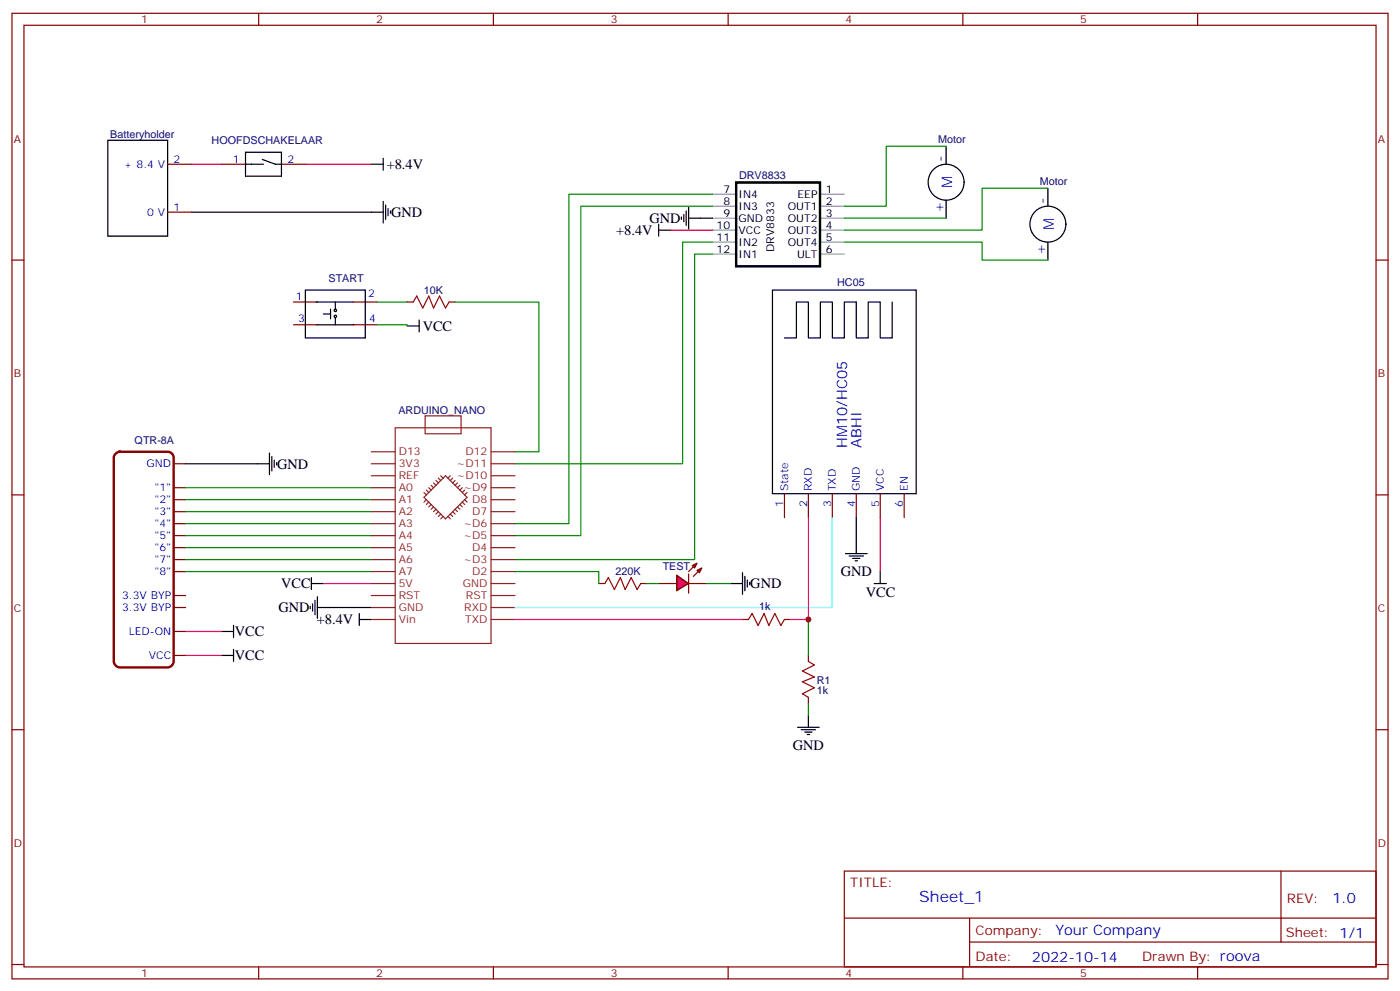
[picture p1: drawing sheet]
<svg xmlns="http://www.w3.org/2000/svg" width="412mm" height="292mm" viewBox="0 0 412 292" stroke-linecap="round" stroke-linejoin="round" font-family="sans-serif">
<g fill="none" stroke="#870000" stroke-width=".35">
<path d="M3.5 3.9h405.4v284.4h-405.4zM7.1 7.4h398.2v277.3h-398.2zM76.2 3.9v3.5M145.3 3.9v3.5M214.5 3.9v3.5M283.6 3.9v3.5M352.8 3.9v3.5M49.4 48.4h7M65.3 48.4h7M82.9 48.4h7.1M3.5 76.6h3.6M49.4 62.5h7"/>
<path d="M405.3 76.6h3.6M86.4 88.9h7.1M86.4 95.6h7.1M104.1 88.9h7M104.1 95.6h7M119.9 88.9h1.8M132.3 88.9h1.8M51.2 136.6h3.5M3.5 145.7h3.6M51.2 143.6h3.5M51.2 147.1h3.5M51.2 150.7h3.5"/>
<path d="M51.2 154.2h3.5M51.2 157.7h3.5M231.1 145.4v7M238.1 145.4v7M245.2 145.4v7M252.2 145.4v7M259.3 145.4v7M266.3 145.4v7M405.3 145.7h3.6M51.2 161.3h3.5M51.2 164.8h3.5M51.2 168.3h3.5"/>
<path d="M51.2 175.4h3.5M51.2 178.9h3.5M51.2 193h3.5M51.2 185.9h3.5M3.5 214.9h3.6M405.3 214.9h3.6M248.7 256.5h156.6v28.2h-156.6zM377.3 256.5v20.9M248.7 270.4h156.5M285.6 277.4h119.6M285.6 270.4v14.1M3.5 284h3.6"/>
<path d="M76.2 284.7v3.6M145.3 284.7v3.6M214.5 284.7v3.6M283.6 284.7v3.6M352.8 284.7v3.6M405.3 284h3.6"/>
</g>
<path d="M209.9 57.2h7.1M241.7 57.2h7M209.9 74.8h7.1M209.9 71.3h7.1M209.9 67.8h7.1M209.9 64.2h7.1M209.9 60.7h7.1M241.7 74.8h7M241.7 71.3h7M241.7 67.8h7M241.7 64.2h7M241.7 60.7h7" fill="none" stroke="#999" stroke-width=".35"/>
<path d="M216.9 53.7h24.6v24.7h-24.6z" fill="none" stroke="#000" stroke-width=".71"/>
<path d="M34.1 133.5l1.2-.5h14.1a1.76 1.76 0 0 1 1.8 1.8v60a1.89 1.89 0 0 1-1.8 1.7h-14.1a1.89 1.89 0 0 1-1.8-1.7v-60z" fill="none" stroke="#870000" stroke-width=".71"/>
<g fill="none" stroke="#000" stroke-width=".35">
<path d="M31.7 41.3h17.7v28.2h-17.7zM72.3 48.4h5.3M72.3 44.8h10.6v7.1h-10.6zM77.3 47l3.8 1.4h1.8M109.4 48.4h3.5M112.9 46.6v3.5M112.9 59.3v6.4M278.7 43.1v5.3M278.7 58.9v5.3M308.7 55.4v5.3M56.4 62.5h56.5M113.6 60.4v4.2"/>
<path d="M114.3 61.4v2.1M115 62.1v.7M194 67.8h3.6M194 66v3.5M200.7 63.9v.7M201.4 63.2v2.1M202.1 62.1v4.3M202.8 64.2h7.1M202.8 61.1v6.3M308.7 71.3v5.3M90 85.4h17.6v14.1h-17.6zM93.1 88.9h11"/>
<path d="M93.3 95.6h10.9M95.2 92.5h2.2M97.4 91.1v2.8M98.8 88.9v2.2M98.8 93.5v2.1M119.9 96h3.6M123.5 94.2v3.6M227.5 85.4h42.4v60h-42.4zM262.8 88.9v10.6h-3.5v-10.6h-3.5v10.6h-3.6v-10.6h-3.5v10.6h-3.5v-10.6h-3.5v10.6h-3.6v-10.6h-3.5v10.6h-3.5M54.7 136.6h24.7M79.4 133.4v6.3M80.1 134.4v4.3"/>
<path d="M80.8 135.5v2.1M81.5 136.2v.7M252.2 152.4v10.6M91.4 178.5v.7M91.7 171.8h3.5M91.7 170.1v3.5M92.1 177.8v2.2M92.8 176.8v4.2M93.5 178.9h15.9M93.5 175.7v6.4M249.1 163h6.3M250.1 163.7h4.3"/>
<path d="M251.2 164.4h2.1M251.9 165.1h.7M257.5 171.8h3.6M259.3 168.3v3.5M65.3 193h3.5M65.3 185.9h3.5M68.8 184.2v3.5M68.8 191.2v3.6M105.8 182.4h3.6M105.8 180.7v3.5"/>
<circle cx="278.7" cy="53.7" r="5.3"/>
<circle cx="308.7" cy="66" r="5.3"/>
<circle cx="98.8" cy="93.2" r=".35"/>
<circle cx="98.8" cy="91.4" r=".35"/>
</g>
<g fill="none" stroke="#008700" stroke-width=".35">
<path d="M209.9 57.2h-42.3v97h-15.9M278.7 43.1h-17.6v17.6h-12.4M308.7 55.4h-19.4v12.4h-40.6M209.9 60.7h-38.8v97h-19.4M209.9 71.3h-8.8v65.3h-49.4M209.9 74.8h-5.3v90h-52.9M248.7 64.2h30M248.7 71.3h40.6v5.3h19.4M111.1 95.6h8.8v.4M111.1 88.9h8.8M134.1 88.9h24.6v44.1h-7M54.7 143.6h54.7"/>
<path d="M54.7 147.1h54.7M54.7 150.7h54.7M54.7 154.2h54.7M54.7 157.7h54.7M54.7 161.3h54.7M54.7 164.8h54.7M54.7 168.3h54.7"/>
</g>
<path d="M56.4 48.4h8.9M90 48.4h19.4M197.6 67.8h12.3M259.3 152.4v15.9M95.2 171.8h14.2M54.7 193h10.6M54.7 185.9h10.6" fill="none" stroke="#f00" stroke-width=".35"/>
<g fill="none" stroke="#8c2424" stroke-width=".35">
<path d="M109.4 136.6h7M109.4 133h7M116.4 126h28.2v63.5h-28.2zM125.2 122.4h10.6v5.3h-10.6zM144.6 136.6h7.1M144.6 133h7.1M109.4 140.1h7M109.4 143.6h7M109.4 147.1h7M109.4 150.7h7M109.4 154.2h7M109.4 157.7h7"/>
<path d="M124.9 146.4l6.3-6.3 6.4 6.3-6.4 6.4zM124.9 145l.7 .7M125.6 144.3l.7 .7M125.6 147.1l-.7 .7M126.3 143.6l.7 .7M126.3 147.8l-.7 .8M127 142.9l.7 .7M127 148.6l-.7 .7M127.7 142.2l.7 .7M127.7 149.3l-.7 .7M128.4 141.5l.7 .7M128.4 150l-.7 .7"/>
<path d="M129.1 140.8l.7 .7M129.1 150.7l-.7 .7M129.8 140.1l.7 .7M129.8 151.4l-.7 .7M130.5 152.1l-.7 .7M131.9 152.1l.7 .7M132.6 151.4l.7 .7M132.6 140.1l-.7 .7M133.3 150.7l.8 .7M133.3 140.8l-.7 .7M134.1 141.5l-.8 .7M134.1 150l.7 .7"/>
<path d="M134.8 149.3l.7 .7M134.8 142.2l-.7 .7M135.5 148.6l.7 .7M135.5 142.9l-.7 .7M136.2 147.8l.7 .8M136.2 143.6l-.7 .7M136.9 147.1l.7 .7M136.9 144.3l-.7 .7M137.6 145l-.7 .7M144.6 140.1h7.1M144.6 143.6h7.1M144.6 147.1h7.1"/>
<path d="M144.6 150.7h7.1M144.6 154.2h7.1M144.6 157.7h7.1M109.4 161.3h7M109.4 164.8h7M109.4 168.3h7M109.4 171.8h7M109.4 175.4h7M109.4 178.9h7M144.6 161.3h7.1M144.6 164.8h7.1M144.6 168.3h7.1"/>
<path d="M144.6 171.8h7.1M144.6 175.4h7.1M144.6 178.9h7.1M109.4 182.4h7M144.6 182.4h7.1"/>
</g>
<path d="M245.2 152.4v26.5h-93.5" fill="none" stroke="#0ff" stroke-width=".35"/>
<path d="M121.7 88.9l1.1-1.7 1.7 3.5 1.8-3.5 1.4 3.5 1.8-3.5 1.7 3.5 1.1-1.8" fill="none" stroke="#a10000" stroke-width=".35"/>
<g fill="#f00" stroke="#870000" stroke-width=".35">
<path d="M199.3 169.4l3.5 2.4-3.5 2.2z"/>
<path d="M202.8 169v5.7z"/>
</g>
<g fill="#870000" stroke="#870000" stroke-width=".35">
<path d="M202.8 168.3l1.5-1.4z"/>
<path d="M205.7 168.3l-1.4 1.4z"/>
</g>
<g fill="#f00" stroke="#870000" stroke-width=".35">
<path d="M203.9 166.5l1.4-.7-.7 1.5z"/>
<path d="M205.3 168l1.4-.7-.7 1.4z"/>
</g>
<path d="M176.4 171.8h1.8M188.7 171.8h1.8M194 171.8h5.3M202.8 171.8h5.3M218.7 182.4h1.8M231.1 182.4h1.7M238.1 193v1.8M238.1 205.4v1.7" fill="none" stroke="#870000" stroke-width=".35"/>
<path d="M178.2 171.8l1-1.7 1.8 3.5 1.7-3.5 1.4 3.5 1.8-3.5 1.8 3.5 1-1.8M220.5 182.4l1-1.7 1.8 3.5 1.8-3.5 1.4 3.5 1.7-3.5 1.8 3.5 1.1-1.8M238.1 194.8l1.8 1-3.5 1.8 3.5 1.8-3.5 1.4 3.5 1.7-3.5 1.8 1.7 1.1" fill="none" stroke="#a10000" stroke-width=".35"/>
<path d="M151.7 168.3h24.7v3.5M190.5 171.8h3.5M208.1 171.8h7.1" fill="none" stroke="#008700" stroke-width=".35"/>
<path d="M215.2 171.8h3.5M218.7 168.7v6.3M219.4 169.7v4.3M220.1 170.8v2.1M220.8 171.5v.7" fill="none" stroke="#000" stroke-width=".35"/>
<path d="M238.1 152.4v30h-5.3M151.7 182.4h67" fill="none" stroke="#f0f" stroke-width=".35"/>
<path d="M238.1 182.4v10.6z" fill="#f0f" stroke="#008700" stroke-width=".35"/>
<path d="M234.9 214.2h6.4M236 214.9h4.2M237.1 215.6h2.1M237.8 216.3h.7M238.1 210.6v3.6" fill="none" stroke="#000" stroke-width=".35"/>
<path d="M238.1 207.1v3.5" fill="none" stroke="#008700" stroke-width=".35"/>
<circle cx="238.1" cy="182.4" r=".88" fill="#c00"/>
<text font-size="4.6" fill="#00f" x="270.8" y="265.5">Sheet_1</text>
<g font-size="4.2" fill="#00f">
<text x="278.3" y="47.7" transform="rotate(-90 278.3 47.7)">-</text>
<text x="280.5" y="55.4" transform="rotate(-90 280.5 55.4)">M</text>
<text x="278" y="62.8" transform="rotate(-90 278 62.8)">+</text>
<text x="308.3" y="60" transform="rotate(-90 308.3 60)">-</text>
<text x="310.4" y="67.8" transform="rotate(-90 310.4 67.8)">M</text>
<text x="308" y="75.2" transform="rotate(-90 308 75.2)">+</text>
<text x="249.6" y="131.9" transform="rotate(-90 249.6 131.9)">HM10/HC05</text>
<text x="253.8" y="131.9" transform="rotate(-90 253.8 131.9)">ABHI</text>
<text x="392.5" y="265.8">1.0</text>
<text x="310.9" y="275.3">Your Company</text>
<text x="304" y="283.1">2022-10-14</text>
</g>
<g font-size="4.2">
<text x="113.9" y="49.8">+8.4V</text>
<text x="115.2" y="63.9">GND</text>
<text x="191.3" y="65.7">GND</text>
<text x="181.5" y="69.2">+8.4V</text>
<text x="124.5" y="97.5">VCC</text>
<text x="81.7" y="138">GND</text>
<text x="82.8" y="173.2">VCC</text>
<text x="221" y="173.2">GND</text>
<text x="247.6" y="169.7">GND</text>
<text x="255" y="175.8">VCC</text>
<text x="82" y="180.3">GND</text>
<text x="93.3" y="183.8">+8.4V</text>
<text x="69.2" y="187.4">VCC</text>
<text x="69.2" y="194.4">VCC</text>
<text x="233.5" y="220.9">GND</text>
</g>
<g font-size="3.9" fill="#800">
<text x="250.5" y="261.1">TITLE:</text>
<text x="379.1" y="265.8">REV:</text>
<text x="287.4" y="275.3">Company:</text>
<text x="378.7" y="275.9">Sheet: 1/1</text>
<text x="287.4" y="283">Date:</text>
<text x="336.4" y="283.1">Drawn By: roova</text>
</g>
<g font-size="3.2" fill="#800">
<text x="41.6" y="6.9">1</text>
<text x="110.8" y="6.9">2</text>
<text x="179.9" y="6.9">3</text>
<text x="249.1" y="6.9">4</text>
<text x="318.2" y="6.9">5</text>
<text x="4.1" y="42">A</text>
<text x="405.9" y="42">A</text>
<text x="4.1" y="111.2">B</text>
<text x="405.9" y="111.2">B</text>
<text x="4.1" y="180.3">C</text>
<text x="405.9" y="180.3">C</text>
<text x="4.1" y="249.4">D</text>
<text x="405.9" y="249.4">D</text>
<text x="41.6" y="287.7">1</text>
<text x="110.8" y="287.7">2</text>
<text x="179.9" y="287.7">3</text>
<text x="249.1" y="287.7">4</text>
<text x="318.2" y="287.7">5</text>
</g>
<g font-size="3.2" fill="#000080">
<text x="32.5" y="40.8">Batteryholder</text>
<text x="62.3" y="42.5">HOOFDSCHAKELAAR</text>
<text x="276.3" y="42">Motor</text>
<text x="217.7" y="52.7">DRV8833</text>
<text x="306.3" y="54.4">Motor</text>
<text x="96.8" y="83.1">START</text>
<text x="124.9" y="86.6">10K</text>
<text x="246.6" y="84.3">HC05</text>
<text x="117.4" y="121.9">ARDUINO_NANO</text>
<text x="39.7" y="130.8">QTR-8A</text>
<text x="195.2" y="167.8">TEST</text>
<text x="181.3" y="169.5">220K</text>
<text x="223.7" y="179.6">1k</text>
<text x="240.6" y="201.3">R1</text>
<text x="240.6" y="204.3">1k</text>
</g>
<g font-size="3.2" fill="#00f">
<text x="36.5" y="49.4">+ 8.4 V</text>
<text x="51.2" y="48">2</text>
<text x="68.5" y="48">1</text>
<text x="84.7" y="48">2</text>
<text x="43.4" y="63.5">0 V</text>
<text x="51.2" y="62.1">1</text>
<text x="87.1" y="88.2">1</text>
<text x="108.4" y="87.5">2</text>
<text x="87.8" y="94.9">3</text>
<text x="108.8" y="94.9">4</text>
<text x="43.2" y="137.6">GND</text>
<text x="45.5" y="144.7">&quot;1&quot;</text>
<text x="45.5" y="148.2">&quot;2&quot;</text>
<text x="230.7" y="149.2" transform="rotate(-90 230.7 149.2)">1</text>
<text x="232.1" y="144.7" transform="rotate(-90 232.1 144.7)">State</text>
<text x="237.8" y="149.2" transform="rotate(-90 237.8 149.2)">2</text>
<text x="239.2" y="144.7" transform="rotate(-90 239.2 144.7)">RXD</text>
<text x="244.8" y="149.2" transform="rotate(-90 244.8 149.2)">3</text>
<text x="246.2" y="144.7" transform="rotate(-90 246.2 144.7)">TXD</text>
<text x="251.9" y="149.2" transform="rotate(-90 251.9 149.2)">4</text>
<text x="253.3" y="144.7" transform="rotate(-90 253.3 144.7)">GND</text>
<text x="258.9" y="149.2" transform="rotate(-90 258.9 149.2)">5</text>
<text x="260.3" y="144.7" transform="rotate(-90 260.3 144.7)">VCC</text>
<text x="266" y="149.2" transform="rotate(-90 266 149.2)">6</text>
<text x="267.4" y="144.7" transform="rotate(-90 267.4 144.7)">EN</text>
<text x="45.5" y="151.7">&quot;3&quot;</text>
<text x="45.5" y="155.3">&quot;4&quot;</text>
<text x="45.5" y="158.8">&quot;5&quot;</text>
<text x="45.5" y="162.3">&quot;6&quot;</text>
<text x="45.5" y="165.8">&quot;7&quot;</text>
<text x="45.5" y="169.4">&quot;8&quot;</text>
<text x="35.9" y="176.4">3.3V BYP</text>
<text x="35.9" y="180">3.3V BYP</text>
<text x="37.9" y="187">LED-ON</text>
<text x="43.8" y="194.1">VCC</text>
</g>
<g font-size="3.2">
<text x="213.1" y="56.9">7</text>
<text x="217.6" y="58.3">IN4</text>
<text x="234.9" y="58.3">EEP</text>
<text x="243.3" y="56.9">1</text>
<text x="213.1" y="64">9</text>
<text x="213.1" y="60.4">8</text>
<text x="217.6" y="65.4">GND</text>
<text x="217.6" y="61.8">IN3</text>
<text x="232.1" y="65.4">OUT2</text>
<text x="232.1" y="61.8">OUT1</text>
<text x="243.3" y="64">3</text>
<text x="243.3" y="60.4">2</text>
<text x="211.1" y="71">11</text>
<text x="211.1" y="67.5">10</text>
<text x="217.6" y="68.9">VCC</text>
<text x="232.1" y="68.9">OUT3</text>
<text x="243.3" y="71">5</text>
<text x="243.3" y="67.5">4</text>
<text x="211.1" y="74.5">12</text>
<text x="217.6" y="76">IN1</text>
<text x="217.6" y="72.4">IN2</text>
<text x="228" y="74.2" transform="rotate(-90 228 74.2)">DRV8833</text>
<text x="232.1" y="72.4">OUT4</text>
<text x="234.8" y="76">ULT</text>
<text x="243.3" y="74.5">6</text>
</g>
<g font-size="3.2" fill="#8d2323">
<text x="117.5" y="137.6">3V3</text>
<text x="117.5" y="134.1">D13</text>
<text x="134.5" y="137.6">~D11</text>
<text x="137.1" y="134.1">D12</text>
<text x="117.5" y="141.1">REF</text>
<text x="134.5" y="141.1">~D10</text>
<text x="117.5" y="148.2">A1</text>
<text x="117.5" y="144.7">A0</text>
<text x="136.5" y="144.7">~D9</text>
<text x="139.1" y="148.2">D8</text>
<text x="117.5" y="155.3">A3</text>
<text x="117.5" y="151.7">A2</text>
<text x="136.5" y="155.3">~D6</text>
<text x="139.1" y="151.7">D7</text>
<text x="117.5" y="158.8">A4</text>
<text x="136.5" y="158.8">~D5</text>
<text x="117.5" y="165.8">A6</text>
<text x="117.5" y="162.3">A5</text>
<text x="136.5" y="165.8">~D3</text>
<text x="139.1" y="162.3">D4</text>
<text x="117.5" y="172.9">5V</text>
<text x="117.5" y="169.4">A7</text>
<text x="136.3" y="172.9">GND</text>
<text x="139.1" y="169.4">D2</text>
<text x="117.5" y="180">GND</text>
<text x="117.5" y="176.4">RST</text>
<text x="136.8" y="180">RXD</text>
<text x="137.2" y="176.4">RST</text>
<text x="117.5" y="183.5">Vin</text>
<text x="137" y="183.5">TXD</text>
</g>
</svg>
